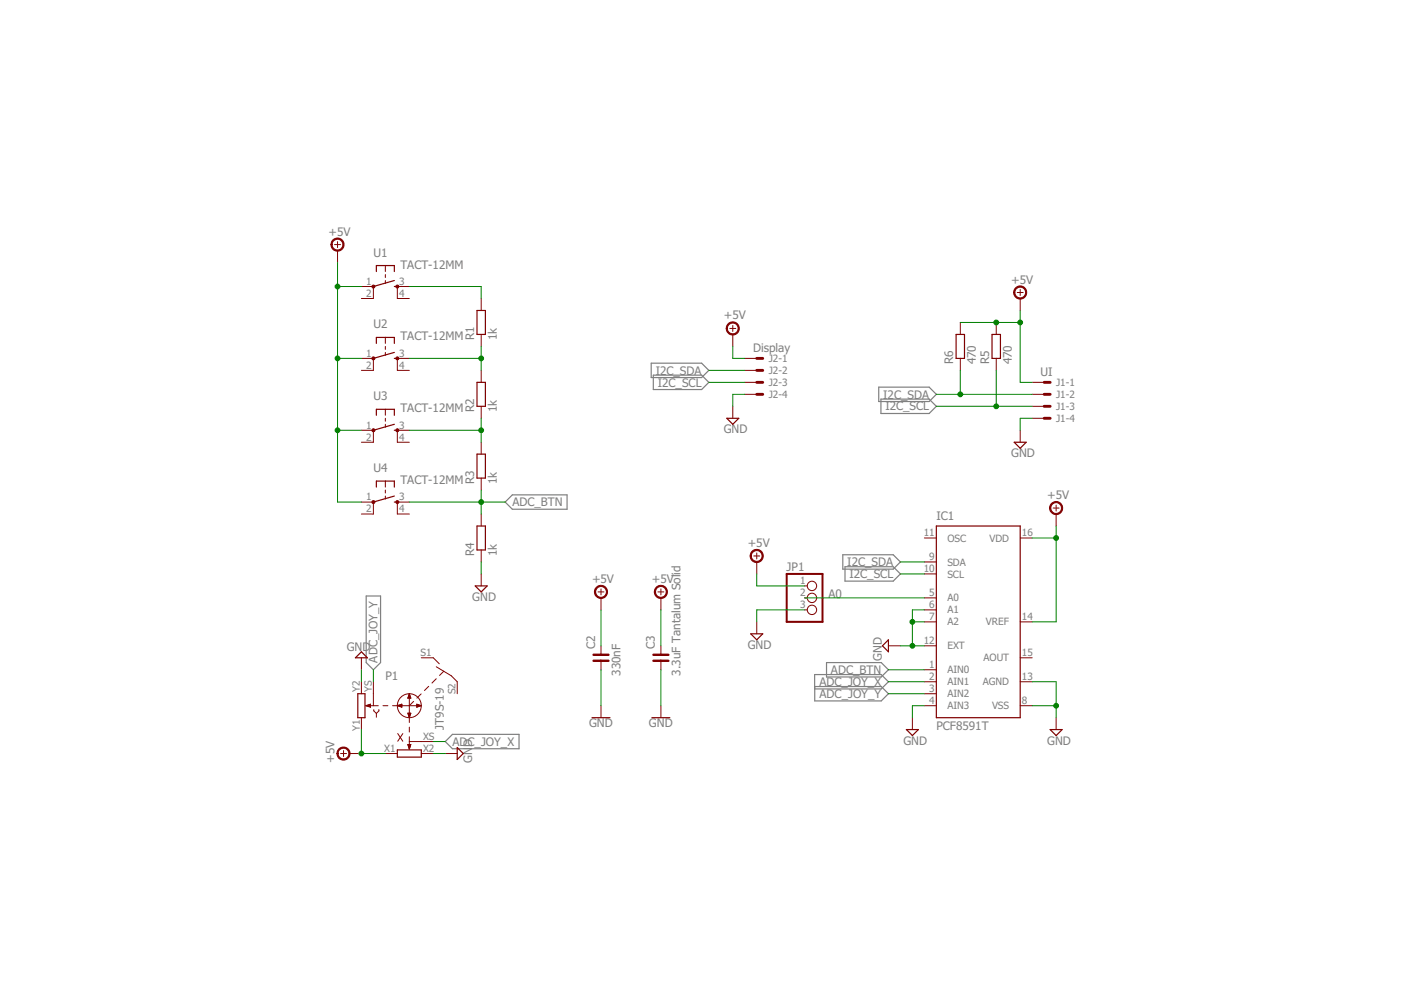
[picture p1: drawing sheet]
<svg xmlns="http://www.w3.org/2000/svg" width="297mm" height="210mm" viewBox="0 0 297 210" stroke-linecap="round" stroke-linejoin="round" font-family="sans-serif">
<path d="M138.1 77h10.7l1.5 1.5-1.5 1.6h-10.7zM138.5 79.5h10.3l1.5 1.6-1.5 1.5h-10.3zM186.3 82.1h10.7l1.5 1.5-1.5 1.5h-10.7zM186.8 84.6h10.2l1.5 1.5-1.5 1.6h-10.2zM107.1 106.4l1.5-1.5h11.6v3.1h-11.6zM178.7 117.6h10.7l1.5 1.5-1.5 1.6h-10.7zM77.6 126.4h3.1v14.1l-1.5 1.5-1.6-1.5zM179.2 120.2h10.2l1.5 1.5-1.5 1.5h-10.2zM94.4 157.2l1.5-1.5h14.1v3h-14.1zM172.7 145.6h14.1l1.6 1.5-1.6 1.5h-14.1v-5.6h14.1l1.6 1.5-1.6 1.6h-14.1M175.2 140.5h11.6l1.6 1.5-1.6 1.5h-11.6z" fill="none" stroke="#808080" stroke-width=".25"/>
<path d="M160.4 76h1.3M160.4 78.5h1.3M160.4 81.1h1.3M160.4 83.6h1.3M221.4 81.1h1.3M221.4 83.6h1.3M221.4 86.1h1.3M221.4 88.7h1.3" fill="none" stroke="#800000" stroke-width=".61"/>
<g fill="none" stroke="#800000" stroke-width=".21">
<path d="M70.9 51.9h1.3M71.6 51.2v1.3M71.6 53.1v2.6M81.7 56.3v1.3M81.7 58.2v.6M81.7 59.5v.6M76.6 60.7h2.6v2.6h-2.6M76.6 76h2.6v2.5h-2.6M81.7 71.5v1.3M81.7 73.4v.7M81.7 74.7v.7M86.8 76h-2.6v2.5h2.6"/>
<path d="M86.8 60.7h-2.6v2.6h2.6M102 63.3v2.5M102 70.9v2.5M102 78.5v2.6M154.7 69.6h1.3M155.4 69v1.3M155.4 70.9v2.5M157.9 76h2.5M157.9 78.5h2.5M203.6 68.4v2.5M203.6 76v2.5M211.2 68.4v2.5"/>
<path d="M211.2 76v2.5M215.7 62h1.2M216.3 61.4v1.3M216.3 63.3v2.5M76.6 91.2h2.6v2.6h-2.6M81.7 86.8v1.3M81.7 88.7v.6M81.7 90v.6M86.8 91.2h-2.6v2.6h2.6M102 86.1v2.6M102 93.8v2.5M155.4 86.1v2.6"/>
<path d="M157.9 81.1h2.5M157.9 83.6h2.5M216.3 91.2v2.6M218.8 81.1h2.6M218.8 83.6h2.6M218.8 86.1h2.6M218.8 88.7h2.6M76.6 106.4h2.6v2.6h-2.6M81.7 102v1.3M81.7 103.9v.6M81.7 105.2v.6M86.8 106.4h-2.6v2.6h2.6"/>
<path d="M102 101.4v2.5M102 109v2.5M102 116.6v2.5M159.8 117.9h1.3M160.4 117.2v1.3M160.4 119.1v2.6M196 119.1h2.5M196 114.1h2.5M216.3 114.1h2.5M223.3 107.7h1.3M223.9 107.1v1.3M223.9 109v2.5"/>
<path d="M76.6 139.5v2.5M89.3 139.5h2.6l1.2 1.2M102 121.7v2.5M126.8 125.5h1.3M127.4 124.9v1.2M127.4 126.8v2.5M127.4 136.9v1.9M139.5 125.5h1.3M140.1 124.9v1.2M140.1 126.8v2.5M140.1 136.9v1.9M160.4 131.8v2.6"/>
<path d="M170.6 126.8h.6M170.6 129.3h.6M170.6 124.2h.6M188.4 136.9h2.5M196 121.7h2.5M196 126.8h2.5M196 129.3h2.5M196 131.8h2.5M196 136.9h2.5M216.3 139.5h2.5M216.3 131.8h2.5M72.2 159.8h1.3"/>
<path d="M72.8 159.1v1.3M74.1 159.8h2.5M76.6 144.5v2.6M76.6 152.2v2.5M77.6 149.6h2.6M77.7 149.7h.8M77.8 149.5h.7M78.1 149.8h.4M78.1 149.4h.4M78.5 149.9h.1M78.5 149.3h.1M78.5 149.3l-.9 .3"/>
<path d="M78.5 149.3v.6l-.9-.3M79.2 144.5v5.1M79.2 150.5v.2l.6 .6M79.8 151.3v.8M80.3 150.5v.2l-.5 .6M81.2 149.6h1M81.7 159.8h2.5M83.2 149.6h6.1M84.2 149.6l1-.3v.6zM84.3 155.5l1.1 1.7M84.4 149.7h.8M84.5 149.5h.7"/>
<path d="M84.8 149.8h.4M84.8 149.4h.4M85.2 149.9h.1M85.2 149.3h.1M85.4 155.5l-1.1 1.7M86.5 151.2h.6l-.3 1zM86.5 157.9h.6l-.3 .9zM86.5 157.9h.6M86.5 148h.6M86.5 158h.6M86.5 147.9h.6M86.5 151.4h.6"/>
<path d="M86.6 158.1h.4M86.6 147.7h.4M86.6 151.5h.4M86.6 158.2h.4M86.6 147.6h.4M86.6 151.6h.4M86.6 158.3h.4M86.7 147.5h.2M86.7 151.7h.2M86.7 151.8h.2M86.7 158.5h.2M86.7 147.4h.2"/>
<path d="M86.7 147.3h.1M86.7 152h.1M86.7 158.6h.2M86.8 147.2h.1M86.8 152.1h.1M86.8 158.7h.1M86.8 157.2h5.1M86.8 147.1v6.1M86.8 154.2v1M86.8 156.2v2.6M86.8 147.1l.3 .9h-.6zM87.7 148.7l-.9 .9"/>
<path d="M88.4 149.3l.9 .3M88.4 149.3v.6l.9-.3M88.4 149.9h.1M88.4 149.8h.4M88.4 149.7h.8M88.4 149.5h.7M88.4 149.4h.4M88.4 149.3h.1M89.3 147.1l-.9 .9M89.3 159.8h2.6M90.9 145.5l-.9 .9M92.5 141.4l3.2 1.9 1.2 1.2v2.6"/>
<path d="M92.5 143.9l-.9 .9M94.1 142.3l-.9 .9M94.4 159.8h2.5M127.4 140.1v1.9M127.4 149.6v2.6M140.1 140.1v1.9M140.1 149.6v2.6M193.4 152.2v2.5M196 149.6h2.5M196 142h2.5M196 144.5h2.5M196 147.1h2.5"/>
<path d="M216.3 149.6h2.5M216.3 144.5h2.5M223.9 152.2v2.5"/>
<circle cx="172.1" cy="129.3" r=".99"/>
<circle cx="172.1" cy="126.8" r=".99"/>
<circle cx="172.1" cy="124.2" r=".99"/>
<circle cx="86.8" cy="149.6" r="2.54"/>
</g>
<g fill="#800000" stroke="#800000" stroke-width=".21">
<path d="M215.3 61.1a1.39 1.39 0 0 1 2.2 .2 1.39 1.39 0 0 1-.8 2.1 1.39 1.39 0 0 1-1.8-1.4h.3a1.15 1.15 0 0 1 1.6-1 1.15 1.15 0 0 1 .3 1.9 1.15 1.15 0 0 1-1.9-.6v-.3h-.3z" fill-rule="evenodd"/>
<path d="M70.5 50.9a1.4 1.4 0 0 1 2.3 .2 1.4 1.4 0 0 1-.8 2.1 1.4 1.4 0 0 1-1.8-1.3h.2a1.14 1.14 0 0 1 1.7-1 1.14 1.14 0 0 1 .1 1.9 1.14 1.14 0 0 1-1.8-.6v-.3h-.2z" fill-rule="evenodd"/>
<path d="M71.8 158.8a1.4 1.4 0 0 1 2.2 .2 1.4 1.4 0 0 1-.8 2.1 1.4 1.4 0 0 1-1.8-1.3h.3a1.14 1.14 0 0 1 1.7-1 1.14 1.14 0 0 1 .1 2 1.14 1.14 0 0 1-1.8-.7v-.3h-.3z" fill-rule="evenodd"/>
<path d="M154.3 68.7a1.39 1.39 0 0 1 2.3 .2 1.39 1.39 0 0 1-.9 2.1 1.39 1.39 0 0 1-1.7-1.4h.2a1.14 1.14 0 0 1 1.7-.9 1.14 1.14 0 0 1 .1 1.9 1.14 1.14 0 0 1-1.8-.7v-.3h-.2z" fill-rule="evenodd"/>
<path d="M222.9 106.8a1.4 1.4 0 0 1 2.2 .2 1.4 1.4 0 0 1-.8 2.1 1.4 1.4 0 0 1-1.8-1.4h.3a1.14 1.14 0 0 1 1.6-1 1.14 1.14 0 0 1 .3 1.9 1.14 1.14 0 0 1-1.9-.6v-.3h-.3z" fill-rule="evenodd"/>
<path d="M159.4 116.9a1.4 1.4 0 0 1 2.2 .2 1.4 1.4 0 0 1-.8 2.1 1.4 1.4 0 0 1-1.8-1.3h.3a1.14 1.14 0 0 1 1.7-1 1.14 1.14 0 0 1 .1 2 1.14 1.14 0 0 1-1.8-.7v-.3h-.3z" fill-rule="evenodd"/>
<path d="M126.4 124.5a1.39 1.39 0 0 1 2.2 .3 1.39 1.39 0 0 1-.8 2 1.39 1.39 0 0 1-1.8-1.3h.3a1.15 1.15 0 0 1 1.6-1.1 1.15 1.15 0 0 1 .3 1.9 1.15 1.15 0 0 1-1.9-.5v-.3h-.3z" fill-rule="evenodd"/>
<path d="M139.1 124.5a1.39 1.39 0 0 1 2.2 .3 1.39 1.39 0 0 1-.8 2 1.39 1.39 0 0 1-1.8-1.3h.3a1.14 1.14 0 0 1 1.6-1.1 1.14 1.14 0 0 1 .3 1.9 1.14 1.14 0 0 1-1.9-.5v-.3h-.3z" fill-rule="evenodd"/>
<circle cx="79.2" cy="60.8" r=".32"/>
<circle cx="84.2" cy="60.8" r=".32"/>
<circle cx="79.2" cy="76" r=".33"/>
<circle cx="84.3" cy="76" r=".33"/>
<circle cx="79.2" cy="91.2" r=".33"/>
<circle cx="84.3" cy="91.2" r=".33"/>
<circle cx="79.2" cy="106.5" r=".32"/>
<circle cx="84.2" cy="106.5" r=".32"/>
</g>
<g fill="none" stroke="#800000" stroke-width=".25">
<path d="M79.8 57.6v-1.3h3.8v1.3M83.6 59.5l-4.4 1.2M79.8 72.8v-1.3h3.8v1.3M83.6 76h.6M83.6 60.7h.6M83.6 74.7l-4.4 1.3M101.1 65.8h1.8v5.1h-1.8zM202.7 70.9h1.8v5.1h-1.8zM210.3 70.9h1.8v5.1h-1.8zM79.8 88.1v-1.3h3.8v1.3M83.6 91.2h.6M83.6 90l-4.4 1.2"/>
<path d="M101.1 81.1h1.8v5h-1.8zM101.1 96.3h1.8v5.1h-1.8zM154.1 88.7h2.5l-1.2 1.3zM215 93.8h2.6l-1.3 1.2zM79.8 103.3v-1.3h3.8v1.3M83.6 106.4h.6M83.6 105.2l-4.4 1.2M101.1 111.5h1.8v5.1h-1.8zM198.5 111.5h17.8v40.7h-17.8zM76.6 138.2l1.3 1.3h-2.5zM100.8 124.2h2.5l-1.3 1.3zM159.2 134.4h2.5l-1.3 1.3z"/>
<path d="M188.4 135.7v2.5l-1.3-1.3zM75.9 147.1h1.5v5.1h-1.5zM84.2 159h5.1v1.5h-5.1zM96.9 158.5l1.3 1.3-1.3 1.2zM125.5 152.2h3.8M138.2 152.2h3.8M192.2 154.7h2.5l-1.3 1.3zM222.7 154.7h2.5l-1.3 1.3z"/>
</g>
<path d="M166.8 121.7h7.6v10.1h-7.6z" fill="none" stroke="#800000" stroke-width=".42"/>
<path d="M125.8 138.8h3.2M138.5 138.8h3.2M125.8 140.1h3.2M138.5 140.1h3.2" fill="none" stroke="#800000" stroke-width=".51"/>
<g fill="none" stroke="#008000" stroke-width=".21">
<path d="M71.6 55.7v50.7h5M71.6 60.7h5M71.6 76h5M86.8 60.7h15.2v2.6M86.8 76h15.2M102 73.4v5.1M150.3 78.5h7.6M155.4 73.4v2.6h2.5M203.6 68.4h12.7M203.6 78.5v5.1M211.2 78.5v7.6M216.3 65.8v15.3h2.5"/>
<path d="M71.6 91.2h5M86.8 91.2h15.2M102 88.7v5.1M150.3 81.1h7.6M157.9 83.6h-2.5v2.5M198.5 83.6h20.3M198.5 86.1h20.3M218.8 88.7h-2.5v2.5M86.8 106.4h20.3M102 103.9v5.1M102 119.1v2.6M190.9 119.1h5.1"/>
<path d="M218.8 114.1h5.1M223.9 111.5v20.3h-5.1M127.4 129.3v7.6M140.1 129.3v7.6M160.4 121.7v2.5h10.2M170.6 129.3h-10.2v2.5M170.6 126.8h25.4M190.9 136.9h5.1M190.9 121.7h5.1M193.4 131.8h2.6M196 129.3h-2.6v7.6M76.6 142v2.5"/>
<path d="M76.6 154.7v5.1h5.1M79.2 142v2.5M91.9 159.8h2.5M91.9 157.2h2.5M127.4 142v7.6M140.1 142v7.6M188.4 144.5h7.6M188.4 142h7.6M188.4 147.1h7.6M196 149.6h-2.6v2.6M218.8 149.6h5.1M218.8 144.5h5.1v7.7"/>
</g>
<g fill="#008000" stroke="#008000" stroke-width=".21">
<circle cx="193.4" cy="136.9" r=".51"/>
<circle cx="193.4" cy="131.8" r=".51"/>
<circle cx="223.9" cy="149.6" r=".51"/>
<circle cx="211.2" cy="68.4" r=".51"/>
<circle cx="216.3" cy="68.4" r=".51"/>
<circle cx="71.6" cy="60.7" r=".51"/>
<circle cx="71.6" cy="76" r=".51"/>
<circle cx="71.6" cy="91.2" r=".51"/>
<circle cx="76.6" cy="159.8" r=".51"/>
<circle cx="223.9" cy="114.1" r=".51"/>
<circle cx="203.6" cy="83.6" r=".51"/>
<circle cx="211.2" cy="86.1" r=".51"/>
<circle cx="102" cy="106.4" r=".51"/>
<circle cx="102" cy="91.2" r=".51"/>
<circle cx="102" cy="76" r=".51"/>
</g>
<g font-size="2.5" fill="#808080">
<text x="69.7" y="50">+5V</text>
<text x="79.2" y="54.4">U1</text>
<text x="84.9" y="56.9">TACT-12MM</text>
<text x="214.4" y="60.1">+5V</text>
<text x="79.2" y="69.6">U2</text>
<text x="153.5" y="67.7">+5V</text>
<text x="84.9" y="72.2">TACT-12MM</text>
<text x="100.5" y="72.2" transform="rotate(-90 100.5 72.2)">R1</text>
<text x="105.3" y="72.2" transform="rotate(-90 105.3 72.2)">1k</text>
<text x="159.7" y="74.6">Display</text>
<text x="202.1" y="77.3" transform="rotate(-90 202.1 77.3)">R6</text>
<text x="206.9" y="77.3" transform="rotate(-90 206.9 77.3)">470</text>
<text x="209.7" y="77.3" transform="rotate(-90 209.7 77.3)">R5</text>
<text x="214.5" y="77.3" transform="rotate(-90 214.5 77.3)">470</text>
<text x="139" y="79.4">I2C_SDA</text>
<text x="139.5" y="82">I2C_SCL</text>
<text x="220.6" y="79.7">UI</text>
<text x="79.2" y="84.9">U3</text>
<text x="84.9" y="87.4">TACT-12MM</text>
<text x="100.5" y="87.4" transform="rotate(-90 100.5 87.4)">R2</text>
<text x="105.3" y="87.4" transform="rotate(-90 105.3 87.4)">1k</text>
<text x="187.3" y="84.5">I2C_SDA</text>
<text x="187.7" y="87">I2C_SCL</text>
<text x="153.5" y="91.9">GND</text>
<text x="79.2" y="100.1">U4</text>
<text x="214.4" y="96.9">GND</text>
<text x="84.9" y="102.6">TACT-12MM</text>
<text x="100.5" y="102.6" transform="rotate(-90 100.5 102.6)">R3</text>
<text x="105.3" y="102.6" transform="rotate(-90 105.3 102.6)">1k</text>
<text x="108.6" y="107.3">ADC_BTN</text>
<text x="222" y="105.8">+5V</text>
<text x="198.5" y="110.3">IC1</text>
<text x="100.5" y="117.9" transform="rotate(-90 100.5 117.9)">R4</text>
<text x="105.3" y="117.9" transform="rotate(-90 105.3 117.9)">1k</text>
<text x="158.5" y="116">+5V</text>
<text x="125.5" y="123.6">+5V</text>
<text x="138.2" y="123.6">+5V</text>
<text x="166.8" y="121.1">JP1</text>
<text x="179.6" y="120">I2C_SDA</text>
<text x="180.1" y="122.6">I2C_SCL</text>
<text x="100.1" y="127.4">GND</text>
<text x="175.7" y="126.8">A0</text>
<text x="126.2" y="137.6" transform="rotate(-90 126.2 137.6)">C2</text>
<text x="138.8" y="137.6" transform="rotate(-90 138.8 137.6)">C3</text>
<text x="158.5" y="137.6">GND</text>
<text x="73.5" y="138.1">GND</text>
<text x="80.1" y="140.5" transform="rotate(-90 80.1 140.5)">ADC_JOY_Y</text>
<text x="131.5" y="143.3" transform="rotate(-90 131.5 143.3)">330nF</text>
<text x="144.2" y="143.3" transform="rotate(-90 144.2 143.3)">3.3uF Tantalum Solid</text>
<text x="176.2" y="142.9">ADC_BTN</text>
<text x="187" y="140.1" transform="rotate(-90 187 140.1)">GND</text>
<text x="81.7" y="144.2">P1</text>
<text x="173.7" y="145.4">ADC_JOY_X</text>
<text x="173.8" y="148">ADC_JOY_Y</text>
<text x="94.1" y="154.7" transform="rotate(-90 94.1 154.7)">JT9S-19</text>
<text x="124.9" y="154.2">GND</text>
<text x="137.6" y="154.2">GND</text>
<text x="198.5" y="154.7">PCF8591T</text>
<text x="70.9" y="161.7" transform="rotate(-90 70.9 161.7)">+5V</text>
<text x="95.9" y="158.1">ADC_JOY_X</text>
<text x="100.1" y="161.7" transform="rotate(-90 100.1 161.7)">GN</text>
<text x="100.1" y="158.3" transform="rotate(-90 100.1 158.3)">D</text>
<text x="191.5" y="157.9">GND</text>
<text x="222" y="157.9">GND</text>
</g>
<g font-size="2.1" fill="#808080">
<text x="77.7" y="60.4">1</text>
<text x="77.7" y="62.9">2</text>
<text x="84.6" y="60.4">3</text>
<text x="84.6" y="62.9">4</text>
<text x="77.7" y="75.6">1</text>
<text x="84.6" y="75.6">3</text>
<text x="163" y="76.7">J2-1</text>
<text x="77.7" y="78.2">2</text>
<text x="84.6" y="78.2">4</text>
<text x="163" y="79.3">J2-2</text>
<text x="163" y="81.8">J2-3</text>
<text x="223.9" y="81.8">J1-1</text>
<text x="163" y="84.4">J2-4</text>
<text x="223.9" y="84.4">J1-2</text>
<text x="223.9" y="86.9">J1-3</text>
<text x="223.9" y="89.4">J1-4</text>
<text x="77.7" y="90.9">1</text>
<text x="77.7" y="93.4">2</text>
<text x="84.6" y="90.9">3</text>
<text x="84.6" y="93.4">4</text>
<text x="77.7" y="106.1">1</text>
<text x="84.6" y="106.1">3</text>
<text x="77.7" y="108.6">2</text>
<text x="84.6" y="108.6">4</text>
<text x="195.8" y="113.7">11</text>
<text x="216.7" y="113.7">16</text>
<text x="197" y="118.8">9</text>
<text x="200.9" y="119.9">SDA</text>
<text x="200.9" y="114.8">OSC</text>
<text x="209.8" y="114.8">VDD</text>
<text x="169.6" y="123.9">1</text>
<text x="195.8" y="121.3">10</text>
<text x="200.9" y="122.4">SCL</text>
<text x="169.6" y="126.4">2</text>
<text x="169.6" y="128.9">3</text>
<text x="197" y="126.4">5</text>
<text x="197" y="128.9">6</text>
<text x="197" y="131.5">7</text>
<text x="200.9" y="127.5">A0</text>
<text x="200.9" y="130.1">A1</text>
<text x="216.7" y="131.5">14</text>
<text x="195.8" y="136.6">12</text>
<text x="200.9" y="132.6">A2</text>
<text x="200.9" y="137.7">EXT</text>
<text x="209" y="132.6">VREF</text>
<text x="89.2" y="139.1">S1</text>
<text x="197" y="141.6">1</text>
<text x="200.9" y="142.8">AIN0</text>
<text x="208.5" y="140.2">AOUT</text>
<text x="216.7" y="139.1">15</text>
<text x="76.3" y="146.7" transform="rotate(-90 76.3 146.7)">Y2</text>
<text x="78.8" y="146.7" transform="rotate(-90 78.8 146.7)">YS</text>
<text x="96.6" y="147.2" transform="rotate(-90 96.6 147.2)">S2</text>
<text x="197" y="144.2">2</text>
<text x="197" y="146.7">3</text>
<text x="197" y="149.3">4</text>
<text x="200.9" y="145.3">AIN1</text>
<text x="200.9" y="147.8">AIN2</text>
<text x="208.4" y="145.3">AGND</text>
<text x="216.7" y="144.2">13</text>
<text x="216.7" y="149.3">8</text>
<text x="76.3" y="154.9" transform="rotate(-90 76.3 154.9)">Y1</text>
<text x="200.9" y="150.4">AIN3</text>
<text x="210.3" y="150.4">VSS</text>
<text x="81.5" y="159.4">X1</text>
<text x="89.7" y="159.4">X2</text>
<text x="89.7" y="156.9">XS</text>
</g>
</svg>
